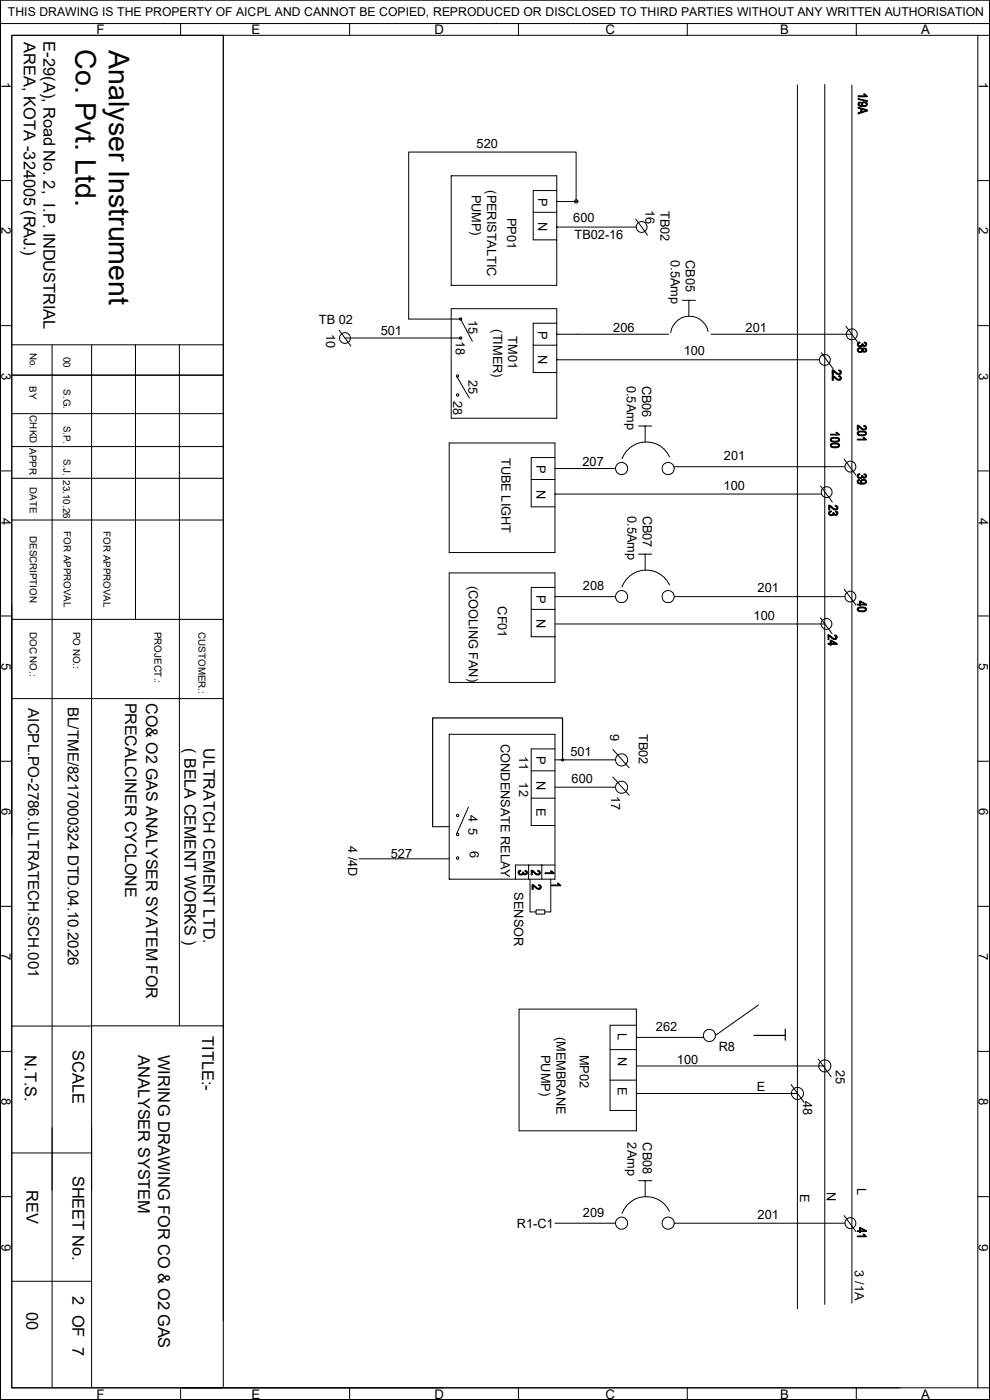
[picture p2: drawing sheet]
<svg xmlns="http://www.w3.org/2000/svg" width="210mm" height="297mm" viewBox="0 0 210 297" stroke-linecap="round" stroke-linejoin="round" font-family="sans-serif">
<g fill="none" stroke="#000" stroke-width=".21">
<path d="M0 5h209.9v291.9h-209.9zM0 0h209.9v296.9h-209.9v-296.9v296.9h209.9v-296.9zM2.5 7.5h44.9v286.9h-44.9zM38.3 5v2.5M47.4 7.5v272.7M74.2 5v2.5M110 5v2.5M145.8 5v2.5M169.2 18v259.7M175 17.9v258.8M180.7 18v258.4M181.7 5v2.5"/>
<path d="M207.4 7.5v286.9M209.9 7.5h-207.4v286.9h207.4M0 38.3h2.5M95.7 37.3h22.4v23.2h-22.4zM207.4 38.3h2.5M113.1 45h5M118.1 48.2h16.9M118.1 42.8h4.5M118.1 40.4h-5v10.5h5M122.2 42.8v-10.5h-35.5v35.4h11l2.5 4.7M134.9 46.5l2.5 3.4M0 69.1h2.5"/>
<path d="M2.5 79.6h44.9M2.5 73.2h44.9M11 73.2v179.3M19.4 73.2v179.3M28.7 73.2v58.2M38.1 73.2v144.4M71.9 70l2.5 3.4M73.2 71.7h24.8M95.7 65.5h22.4v23.2h-22.4zM96.8 79.8l2.8 4.7M96.9 79.6h.4v.3h-.4zM97.5 67.5h.4v.4h-.4z"/>
<path d="M97.5 71.5h.4v.4h-.4zM113.1 73.2h5M118.1 68.6h-5v10.4h5M118.1 70.9h23.7M118.1 76.3h55.7M144.7 63.7h2.8M146.1 63.7v3.4M150.2 70.3a4 4 0 0 0-4-3.2 4 4 0 0 0-3.9 3.4M150.8 70.9h29.9M174.2 74.8l2.5 3.4M179.5 69.2l2.4 3.4M207.4 69.1h2.5"/>
<path d="M0 99.9h2.5M2.5 94.7h44.9M2.5 87.8h44.9M95.3 94h22.4v23.2h-22.4zM96.9 83.6h.4v.4h-.4zM117.7 97.1h-5v10.4h5M117.7 99.4h12.9M135.5 90.4h2.8M136.9 90.4v3.4M142 96.9a5.5 5.5 0 0 0-5.1-3.1 5.5 5.5 0 0 0-4.9 3.5M143 99h36.2M179.1 97.4l2.5 3.4"/>
<path d="M207.4 99.9h2.5M2.5 110.3h44.9M2.5 101.5h44.9M112.7 101.7h5M117.7 104.8h56.6M135.5 117.6h2.8M136.9 117.6v3.3M174.1 103.1l2.5 3.4M0 130.7h2.5M2.5 131.4h44.9M2.5 128.5v48.7M95.3 121.5h22.4v23.3h-22.4z"/>
<path d="M112.7 129.3h5M117.7 124.6h-5v10.5h5M117.7 126.6h12.9M117.7 132.4h57.3M142 124.1a5.5 5.5 0 0 0-5.1-3.2 5.5 5.5 0 0 0-4.9 3.6M143 126.6h36.2M174 131.1l2.5 3.4M179.1 125l2.5 3.4M207.4 130.7h2.5M2.5 148.2h44.9M95.3 155.8h22.4v30.7h-22.4zM117.7 158.9h-5v16.2h5"/>
<path d="M130 159l3.5 3.9M0 161.5h2.5M91.8 175.4h3.5M96.9 176.9h.4v.3h-.4zM96.9 172.8h.4v.4h-.4zM99.4 171.2l-2.6 5.8M112.7 163.5h5M112.7 169.3h5M117.7 167h12.9M117.7 161.2h12.9M130 164.8l3.5 3.9M207.4 161.5h2.5"/>
<path d="M0 192.3h2.5M76.2 182.2h19.1M96.9 181.9h.4v.3h-.4zM112.1 183.5v3M112.4 186.5v7h1.3M113.7 193h1.9v.9h-1.9zM114.9 183.5v3M116.8 186.5v7h-1.2M117.7 183.5h-8.4v3M207.4 192.3h2.5M47.4 217.6l-44.9 .1M110.1 214.1h24.9v25.8h-24.9z"/>
<path d="M135 217.5h-5.6v18.1h5.6M160.9 213.2l-9.1 6.5M0 223.1h2.5M11 239.3v55.1M19.4 239.3v55.1M129.4 229.2h5.6M129.4 222.7h5.6M135 226.1h40M135 220.1h14.3M135 232h34.2M167.8 230.1l2.8 3.7M173.6 224.7l2.7 3.7"/>
<path d="M207.4 223.1h2.5M0 253.9h2.5M2.5 244.6h16.9M117.7 259.5h12.9M135.5 250.5h2.8M136.9 250.5v3.4M142 257a5.5 5.5 0 0 0-5.1-3.1 5.5 5.5 0 0 0-4.9 3.5M143 259.5h36.2M179.1 257.9l2.5 3.4M207.4 253.9h2.5M2.5 271.8h16.9M38.3 294.4v2.5"/>
<path d="M74.2 294.4v2.5M110 294.4v2.5M145.8 294.4v2.5M181.7 294.4v2.5"/>
<circle cx="122.2" cy="42.7" r=".37"/>
<circle cx="136.1" cy="48.2" r="1.16"/>
<circle cx="73.2" cy="71.7" r="1.15"/>
<circle cx="175" cy="76.3" r="1.17"/>
<circle cx="180.7" cy="70.9" r="1.17"/>
<circle cx="131.9" cy="99.4" r="1.29"/>
<circle cx="141.7" cy="99.4" r="1.29"/>
<circle cx="180.4" cy="99" r="1.17"/>
<circle cx="175.4" cy="104.4" r="1.17"/>
<circle cx="131.9" cy="126.6" r="1.29"/>
<circle cx="141.7" cy="126.6" r="1.29"/>
<circle cx="175.3" cy="132.4" r="1.16"/>
<circle cx="180.4" cy="126.6" r="1.16"/>
<circle cx="119.3" cy="161.2" r=".25"/>
<circle cx="131.9" cy="161.2" r="1.3"/>
<circle cx="131.9" cy="167" r="1.3"/>
<circle cx="150.5" cy="219.7" r="1.3"/>
<circle cx="169.2" cy="232" r="1.28"/>
<circle cx="175" cy="226.1" r="1.28"/>
<circle cx="131.9" cy="259.5" r="1.29"/>
<circle cx="141.7" cy="259.5" r="1.29"/>
<circle cx="180.4" cy="259.5" r="1.17"/>
</g>
<g fill="#000" stroke="#000" stroke-width=".21">
<path d="M182 20.9l2 .5v.1l-2-.4z" fill-rule="evenodd"/>
<path d="M182.2 21.8l.3-.2v.2l-.3 .1v.5l-.2-.2z" fill-rule="evenodd"/>
<path d="M182.8 21.8h.1l.1 .6-.3-.3z" fill-rule="evenodd"/>
<path d="M183.3 19.9l.3 .1v.3z" fill-rule="evenodd"/>
<path d="M183 21.7h.7l.1 .4a.46 .46 0 0 0-.5-.3 .46 .46 0 0 0-.4 .3z" fill-rule="evenodd"/>
<path d="M182 20.3h1.6v-.2l.4 .4h-2z" fill-rule="evenodd"/>
<path d="M182.2 22.1l.1 .2 .4 .1h.3v-.1l.1 .1a.44 .44 0 0 0 .7-.3v-.3l.2 .2a.88 .88 0 0 1-1.3 .6l-.5-.2z" fill-rule="evenodd"/>
<path d="M182 22.7l2 .6v.2l-1.2-.3-.2 .5v-.6l-.6-.2z" fill-rule="evenodd"/>
<path d="M182 23.9l.6-.2 .2-.5v.5l1-.3 .2 .1-2 .7z" fill-rule="evenodd"/>
<path d="M176.5 78.4l.5 .2 .5 .5a.4 .4 0 0 0 .4 .2 .4 .4 0 0 0 .4-.3v.4l-.4 .1-.4-.2-.7-.6v.8h-.3z" fill-rule="evenodd"/>
<path d="M177.9 78.5l.5 .2 .1 .4-.2 .3v-.5l-.4-.2z" fill-rule="evenodd"/>
<path d="M182.1 72.7l.3-.1 .1 .2h-.3l-.1 .3z" fill-rule="evenodd"/>
<path d="M181.9 74l.1-.1 .1 .4a.38 .38 0 0 0 .4 .3 .38 .38 0 0 0 .3-.3v.4l-.6 .1-.3-.3z" fill-rule="evenodd"/>
<path d="M182 72.7l.1 .4a.39 .39 0 0 0 .4 .3 .39 .39 0 0 0 .3-.3l.1 .3-.4 .2a.55 .55 0 0 1-.5-.3 .55 .55 0 0 1 0-.6z" fill-rule="evenodd"/>
<path d="M182.8 72.9h.2l-.1 .5z" fill-rule="evenodd"/>
<path d="M183.3 72.6l.4 .1-.1 .4-.3-.3z" fill-rule="evenodd"/>
<path d="M183 74.3a.3 .3 0 0 0 .3 .2 .3 .3 0 0 0 .3-.2l.1 .3-.2 .1h-.4z" fill-rule="evenodd"/>
<path d="M183 73a.3 .3 0 0 0 .3 .3 .3 .3 0 0 0 .3-.2l.1-.4a.48 .48 0 0 1 0 .7 .48 .48 0 0 1-.7 0z" fill-rule="evenodd"/>
<path d="M182 73.9l.7-.1a.29 .29 0 0 0 .2 .2 .29 .29 0 0 0 .3-.2h.1a.46 .46 0 0 1 .5 .3 .46 .46 0 0 1-.1 .5l-.1-.3a.3 .3 0 0 0-.3-.3 .3 .3 0 0 0-.3 .3v.3h-.2v-.3a.39 .39 0 0 0-.3-.3 .39 .39 0 0 0-.4 .3z" fill-rule="evenodd"/>
<path d="M177.4 91.7h.2l.1 .4z" fill-rule="evenodd"/>
<path d="M176.3 92.9l1.2-.1 .4 .1v.4l-.1-.3h-.5h-.7l-.3 .3z" fill-rule="evenodd"/>
<path d="M176.4 94.1l1.3-.1 .2 .1v.4l-.4-.3h-.8l-.4 .3z" fill-rule="evenodd"/>
<path d="M176.1 92.1h1.6v-.2l.4 .4h-2z" fill-rule="evenodd"/>
<path d="M176.3 93v.3l.5 .3h.9l.2-.3v-.4l.1 .1a.54 .54 0 0 1-.1 .7 .54 .54 0 0 1-.6 .1l-.8-.1a.44 .44 0 0 1-.4-.3 .44 .44 0 0 1 .2-.4z" fill-rule="evenodd"/>
<path d="M176.3 94.2l.1 .4 .3 .2 1-.1 .2-.2v-.4l.2 .2a.72 .72 0 0 1-1.1 .7l-.8-.2-.1-.4z" fill-rule="evenodd"/>
<path d="M176.5 79.7l.5 .1 .5 .5a.39 .39 0 0 0 .4 .2 .39 .39 0 0 0 .4-.3v.4l-.5 .1-1-.8v.8h-.3z" fill-rule="evenodd"/>
<path d="M177.9 79.7h.1a.49 .49 0 0 1 .4 .3 .49 .49 0 0 1-.1 .6v-.5l-.4-.2z" fill-rule="evenodd"/>
<path d="M183.1 92.8h.2l.1 .4z" fill-rule="evenodd"/>
<path d="M181.9 90.2l.4 .1 .7 .6a.35 .35 0 0 0 .6-.1v.3l-.5 .1-1-.7v.7h-.2z" fill-rule="evenodd"/>
<path d="M182.1 91.6l1.3-.1 .2 .1v.3l-.3-.2h-1l-.3 .2z" fill-rule="evenodd"/>
<path d="M183.3 90.3a.5 .5 0 0 1 .5 .3 .5 .5 0 0 1-.2 .5v-.5l-.4-.2z" fill-rule="evenodd"/>
<path d="M181.9 91.7l.1 .3 .2 .2h1l.4-.1v-.5a.59 .59 0 0 1 0 .7 .59 .59 0 0 1-.7 .2l-.6-.1a.43 .43 0 0 1-.4-.3 .43 .43 0 0 1 0-.4z" fill-rule="evenodd"/>
<path d="M181.9 93.2h1.5v-.3l.4 .4h-1.9z" fill-rule="evenodd"/>
<path d="M175.9 108.5l.4-.1 .1 .2-.4 .1v.2z" fill-rule="evenodd"/>
<path d="M175.9 108.5l.1 .4a.39 .39 0 0 0 .3 .3 .39 .39 0 0 0 .4-.3l-.1 .5-.6-.1-.2-.3z" fill-rule="evenodd"/>
<path d="M176.7 108.8h.2v.4l-.2 .1z" fill-rule="evenodd"/>
<path d="M175.8 107.1l1 .7a.4 .4 0 0 0 .4 .2 .4 .4 0 0 0 .3-.3v.4l-.3 .1-1.2-.8v.8h-.2z" fill-rule="evenodd"/>
<path d="M177.2 108.4l.4 .1-.1 .4-.3-.3z" fill-rule="evenodd"/>
<path d="M177.2 107.2l.5 .3-.1 .6-.1-.5-.3-.2z" fill-rule="evenodd"/>
<path d="M176.9 108.8a.32 .32 0 0 0 .3 .3 .32 .32 0 0 0 .3-.2l.1-.4a.47 .47 0 0 1 0 .7 .47 .47 0 0 1-.7 0z" fill-rule="evenodd"/>
<path d="M181.9 101.9l.4-.2-.3 .4v.4a.43 .43 0 0 1-.1-.6z" fill-rule="evenodd"/>
<path d="M182 100.6l.4-.1v.2l-.4 .3z" fill-rule="evenodd"/>
<path d="M182.6 101.9l.1-.1 .1 .7-.3-.2z" fill-rule="evenodd"/>
<path d="M181.9 100.7l.1 .3a.43 .43 0 0 0 .4 .3 .43 .43 0 0 0 .4-.3v.4l-.6 .1a.5 .5 0 0 1-.3-.8z" fill-rule="evenodd"/>
<path d="M182.8 100.9h.2l-.2 .5z" fill-rule="evenodd"/>
<path d="M183.3 100.5l.3 .1v.4l-.3-.3z" fill-rule="evenodd"/>
<path d="M182.7 101.8l.4-.1 .5 .1v.4a.45 .45 0 0 0-.4-.3 .45 .45 0 0 0-.4 .3z" fill-rule="evenodd"/>
<path d="M183 100.9a.32 .32 0 0 0 .3 .3 .32 .32 0 0 0 .3-.2v-.4l.1 .2a.48 .48 0 0 1-.1 .6 .48 .48 0 0 1-.6-.1z" fill-rule="evenodd"/>
<path d="M182 102.2a.48 .48 0 0 0 .7 .3l.1-.1 .2 .1a.43 .43 0 0 0 .6-.3v-.3h.1a.69 .69 0 0 1-.2 .8 .69 .69 0 0 1-.8 0l-.6-.1z" fill-rule="evenodd"/>
<path d="M175.6 134.7l.5 .1 .7 .6a.35 .35 0 0 0 .6-.2v.4l-.5 .1-1-.8v.8h-.3z" fill-rule="evenodd"/>
<path d="M176.3 136v.5h.9l.4 .2h-1.3z" fill-rule="evenodd"/>
<path d="M177 134.7h.1a.49 .49 0 0 1 .5 .3 .49 .49 0 0 1-.2 .6v-.6l-.4-.1z" fill-rule="evenodd"/>
<path d="M176.1 135.8l1.5 .7v.2l-1.3-.7v.9h-.2v-.2h-.5v-.2h.5z" fill-rule="evenodd"/>
<path d="M182 128.9l1.2-.1 .4 .1v.4l-.1-.3-.6-.1-.6 .1-.3 .3z" fill-rule="evenodd"/>
<path d="M182.3 127.5l1.5 .7v.2l-1.3-.7v.9h-.2v-.2h-.4v-.2h.4z" fill-rule="evenodd"/>
<path d="M182.5 127.7v.5h.9l.4 .2h-1.3z" fill-rule="evenodd"/>
<path d="M181.9 129l.1 .4 .2 .1 1 .1 .4-.1v-.6a.59 .59 0 0 1 0 .8 .59 .59 0 0 1-.7 .1l-1-.2-.1-.3z" fill-rule="evenodd"/>
<path d="M110.1 184.7h.3l.1 .1-.3 .2-.1 .1z" fill-rule="evenodd"/>
<path d="M109.9 184.9l.2-.2v.4a.39 .39 0 0 0 .4 .4 .39 .39 0 0 0 .4-.3l-.1 .4h-.5l-.3-.2z" fill-rule="evenodd"/>
<path d="M110.9 185h.2l-.2 .5z" fill-rule="evenodd"/>
<path d="M111.4 184.7l.3 .1v.3l-.4-.3z" fill-rule="evenodd"/>
<path d="M111.1 185.1a.3 .3 0 0 0 .3 .3 .3 .3 0 0 0 .3-.3v-.3l.2 .2-.1 .4a.48 .48 0 0 1-.8 0z" fill-rule="evenodd"/>
<path d="M112.7 184.6l.4 .1 .6 .6a.4 .4 0 0 0 .7-.1v.3l-.5 .1-1-.7v.7h-.2z" fill-rule="evenodd"/>
<path d="M114.1 184.7a.49 .49 0 0 1 .5 .3 .49 .49 0 0 1-.2 .5v-.5l-.4-.2z" fill-rule="evenodd"/>
<path d="M112.9 187.7l.5 .1 .6 .6a.34 .34 0 0 0 .4 .1 .34 .34 0 0 0 .2-.3v.4l-.4 .1-1.1-.8v.8h-.2z" fill-rule="evenodd"/>
<path d="M114.3 187.7a.51 .51 0 0 1 .5 .3 .51 .51 0 0 1-.2 .6v-.6l-.4-.1z" fill-rule="evenodd"/>
<path d="M116.8 184.8h.3v.4z" fill-rule="evenodd"/>
<path d="M115.6 185.2h1.5l.1-.3 .4 .4h-2z" fill-rule="evenodd"/>
<path d="M118.2 187.4l.3 .1v.2z" fill-rule="evenodd"/>
<path d="M117 187.7h1.5v-.2l.5 .4h-2z" fill-rule="evenodd"/>
<path d="M183.1 261.8h.2l.1 .4z" fill-rule="evenodd"/>
<path d="M182.3 260.4l1.5 .7v.2l-1.3-.7v.9h-.2v-.2h-.4v-.2h.4z" fill-rule="evenodd"/>
<path d="M182.5 260.6v.5h.9l.4 .2h-1.3z" fill-rule="evenodd"/>
<path d="M181.9 262.2h1.5v-.2l.4 .4h-1.9z" fill-rule="evenodd"/>
</g>
<path d="M119.3 161.2v-8.9h-27.5v23.1M159.9 219.7h6.7M166.6 218.3v2.4" fill="none" stroke="#000" stroke-width=".25"/>
<g font-size="6.1">
<text x="16" y="10.4" transform="rotate(90 16 10.4)">Co. Pvt. Ltd.</text>
<text x="23.1" y="10.6" transform="rotate(90 23.1 10.6)">Analyser Instrument</text>
</g>
<g font-size="3.5">
<text x="5.1" y="9" transform="rotate(90 5.1 9)">AREA, KOTA -324005 (RAJ.)</text>
<text x="9.2" y="8.7" transform="rotate(90 9.2 8.7)">E-29(A), Road No. 2, I.P. INDUSTRIAL</text>
<text x="42.9" y="219.8" transform="rotate(90 42.9 219.8)">TITLE:-</text>
<text x="5.2" y="223.8" transform="rotate(90 5.2 223.8)">N.T.S.</text>
<text x="15.4" y="222.7" transform="rotate(90 15.4 222.7)">SCALE</text>
<text x="29.3" y="223.8" transform="rotate(90 29.3 223.8)">ANALYSER SYSTEM</text>
<text x="33.5" y="223.8" transform="rotate(90 33.5 223.8)">WIRING DRAWING FOR CO &amp; O2 GAS</text>
<text x="15.4" y="249.4" transform="rotate(90 15.4 249.4)">SHEET No.</text>
<text x="5.6" y="252.4" transform="rotate(90 5.6 252.4)">REV</text>
<text x="15.4" y="275" transform="rotate(90 15.4 275)">2 OF 7</text>
<text x="5.6" y="278.3" transform="rotate(90 5.6 278.3)">00</text>
</g>
<g font-size="3.4">
<text x="26.5" y="149.1" transform="rotate(90 26.5 149.1)">PRECALCINER CYCLONE</text>
<text x="31" y="149.2" transform="rotate(90 31 149.2)">CO&amp; O2 GAS ANALYSER SYATEM FOR</text>
<text x="39.1" y="158.8" transform="rotate(90 39.1 158.8)">( BELA CEMENT WORKS )</text>
<text x="43.2" y="158.7" transform="rotate(90 43.2 158.7)">ULTRATCH CEMENT LTD.</text>
</g>
<g font-size="3.2">
<text x="14.4" y="150" transform="rotate(90 14.4 150)">BL/TME/8217000324 DTD.04.10.2026</text>
<text x="6" y="150.2" transform="rotate(90 6 150.2)">AICPL.PO-2786.ULTRATECH.SCH.001</text>
</g>
<g font-size="2.8">
<text x="20.4" y="7.2">F</text>
<text x="53.3" y="7.2">E</text>
<text x="92.2" y="7.2">D</text>
<text x="128.4" y="7.2">C</text>
<text x="165.5" y="7.2">B</text>
<text x="195.4" y="7.2">A</text>
<text x=".3" y="17.4" transform="rotate(90 .3 17.4)">1</text>
<text x="207.6" y="17.4" transform="rotate(90 207.6 17.4)">1</text>
<text x=".3" y="48.3" transform="rotate(90 .3 48.3)">2</text>
<text x="207.6" y="48.3" transform="rotate(90 207.6 48.3)">2</text>
<text x=".3" y="79" transform="rotate(90 .3 79)">3</text>
<text x="207.6" y="79" transform="rotate(90 207.6 79)">3</text>
<text x=".3" y="109.9" transform="rotate(90 .3 109.9)">4</text>
<text x="207.6" y="109.9" transform="rotate(90 207.6 109.9)">4</text>
<text x=".3" y="140.6" transform="rotate(90 .3 140.6)">5</text>
<text x="207.6" y="140.6" transform="rotate(90 207.6 140.6)">5</text>
<text x=".3" y="171.5" transform="rotate(90 .3 171.5)">6</text>
<text x="207.6" y="171.5" transform="rotate(90 207.6 171.5)">6</text>
<text x=".3" y="202.2" transform="rotate(90 .3 202.2)">7</text>
<text x="207.6" y="202.2" transform="rotate(90 207.6 202.2)">7</text>
<text x=".3" y="233" transform="rotate(90 .3 233)">8</text>
<text x="207.6" y="233" transform="rotate(90 207.6 233)">8</text>
<text x=".3" y="263.8" transform="rotate(90 .3 263.8)">9</text>
<text x="207.6" y="263.8" transform="rotate(90 207.6 263.8)">9</text>
<text x="20.4" y="296.8">F</text>
<text x="53.3" y="296.9">E</text>
<text x="92.2" y="296.8">D</text>
<text x="128.4" y="296.8">C</text>
<text x="165.5" y="296.8">B</text>
<text x="195.4" y="296.8">A</text>
</g>
<g font-size="2.7">
<text x="101.1" y="31.5">520</text>
<text x="100.1" y="41.3" transform="rotate(90 100.1 41.3)">PUMP)</text>
<text x="103.3" y="40.3" transform="rotate(90 103.3 40.3)">(PERISTALTIC</text>
<text x="114.2" y="42" transform="rotate(90 114.2 42)">P</text>
<text x="107.6" y="46.1" transform="rotate(90 107.6 46.1)">PP01</text>
<text x="114.2" y="47.2" transform="rotate(90 114.2 47.2)">N</text>
<text x="121.6" y="47.2">600</text>
<text x="136.9" y="44.5" transform="rotate(90 136.9 44.5)">16</text>
<text x="140.1" y="44.7" transform="rotate(90 140.1 44.7)">TB02</text>
<text x="121.9" y="50.7">TB02-16</text>
<text x="142.3" y="55.1" transform="rotate(90 142.3 55.1)">0.5Amp</text>
<text x="145.5" y="55.1" transform="rotate(90 145.5 55.1)">CB05</text>
<text x="67.6" y="68.8">TB 02</text>
<text x="69.2" y="70.9" transform="rotate(90 69.2 70.9)">10</text>
<text x="80.8" y="71.2">501</text>
<text x="99.4" y="67.9" transform="rotate(90 99.4 67.9)">15</text>
<text x="104.6" y="69.9" transform="rotate(90 104.6 69.9)">(TIMER)</text>
<text x="107.8" y="71.4" transform="rotate(90 107.8 71.4)">TM01</text>
<text x="114.2" y="70.2" transform="rotate(90 114.2 70.2)">P</text>
<text x="130.1" y="70.4">206</text>
<text x="158.2" y="70.5">201</text>
<text x="96.7" y="72.3" transform="rotate(90 96.7 72.3)">18</text>
<text x="114.2" y="75.3" transform="rotate(90 114.2 75.3)">N</text>
<text x="145" y="75.4">100</text>
<text x="99.4" y="80.6" transform="rotate(90 99.4 80.6)">25</text>
<text x="133" y="81.8" transform="rotate(90 133 81.8)">0.5Amp</text>
<text x="136.2" y="81.8" transform="rotate(90 136.2 81.8)">CB06</text>
<text x="96.1" y="85" transform="rotate(90 96.1 85)">28</text>
<text x="106.4" y="97.2" transform="rotate(90 106.4 97.2)">TUBE LIGHT</text>
<text x="113.8" y="98.7" transform="rotate(90 113.8 98.7)">P</text>
<text x="123.6" y="98.9">207</text>
<text x="153.6" y="97.7">201</text>
<text x="113.8" y="103.9" transform="rotate(90 113.8 103.9)">N</text>
<text x="153.5" y="103.9">100</text>
<text x="133.1" y="109.4" transform="rotate(90 133.1 109.4)">0.5Amp</text>
<text x="136.4" y="109.4" transform="rotate(90 136.4 109.4)">CB07</text>
<text x="99.4" y="124.2" transform="rotate(90 99.4 124.2)">(COOLING FAN)</text>
<text x="123.7" y="125.3">208</text>
<text x="160.7" y="125.7">201</text>
<text x="105.6" y="128.6" transform="rotate(90 105.6 128.6)">CF01</text>
<text x="113.8" y="126.2" transform="rotate(90 113.8 126.2)">P</text>
<text x="113.8" y="131.4" transform="rotate(90 113.8 131.4)">N</text>
<text x="159.9" y="131.4">100</text>
<text x="129.4" y="155.7" transform="rotate(90 129.4 155.7)">9</text>
<text x="135.6" y="155.7" transform="rotate(90 135.6 155.7)">TB02</text>
<text x="106.3" y="157.8" transform="rotate(90 106.3 157.8)">CONDENSATE RELAY</text>
<text x="110.2" y="160.4" transform="rotate(90 110.2 160.4)">11</text>
<text x="113.8" y="160.5" transform="rotate(90 113.8 160.5)">P</text>
<text x="121" y="160.3">501</text>
<text x="110.2" y="166" transform="rotate(90 110.2 166)">12</text>
<text x="113.8" y="165.7" transform="rotate(90 113.8 165.7)">N</text>
<text x="121.2" y="166.2">600</text>
<text x="99.4" y="173" transform="rotate(90 99.4 173)">4</text>
<text x="113.8" y="171.5" transform="rotate(90 113.8 171.5)">E</text>
<text x="129.6" y="168.8" transform="rotate(90 129.6 168.8)">17</text>
<text x="73.9" y="179.5" transform="rotate(90 73.9 179.5)">4 /4D</text>
<text x="99.4" y="175.7" transform="rotate(90 99.4 175.7)">5</text>
<text x="82.9" y="182">527</text>
<text x="99.7" y="180.6" transform="rotate(90 99.7 180.6)">6</text>
<text x="109.1" y="189.3" transform="rotate(90 109.1 189.3)">SENSOR</text>
<text x="118.1" y="219.9" transform="rotate(90 118.1 219.9)">(MEMBRANE</text>
<text x="131.1" y="219.1" transform="rotate(90 131.1 219.1)">L</text>
<text x="139.1" y="218.7">262</text>
<text x="114.8" y="223.8" transform="rotate(90 114.8 223.8)">PUMP)</text>
<text x="123" y="223.7" transform="rotate(90 123 223.7)">MP02</text>
<text x="131.1" y="224.3" transform="rotate(90 131.1 224.3)">N</text>
<text x="143.6" y="225.8">100</text>
<text x="152.5" y="222.9">R8</text>
<text x="177.3" y="227" transform="rotate(90 177.3 227)">25</text>
<text x="131.1" y="230.7" transform="rotate(90 131.1 230.7)">E</text>
<text x="160.5" y="231.4">E</text>
<text x="170.4" y="233.6" transform="rotate(90 170.4 233.6)">48</text>
<text x="133.1" y="242.4" transform="rotate(90 133.1 242.4)">2Amp</text>
<text x="136.4" y="242.3" transform="rotate(90 136.4 242.3)">CB08</text>
<text x="169.7" y="253.3" transform="rotate(90 169.7 253.3)">E</text>
<text x="175.4" y="252.9" transform="rotate(90 175.4 252.9)">N</text>
<text x="181.9" y="252.1" transform="rotate(90 181.9 252.1)">L</text>
<text x="109.6" y="260.5">R1-C1</text>
<text x="123.7" y="258.1">209</text>
<text x="160.7" y="258.6">201</text>
<text x="181.4" y="269.5" transform="rotate(90 181.4 269.5)">3 /1A</text>
</g>
<text font-size="2.6" x="1.7" y="3.5">THIS DRAWING IS THE PROPERTY OF AICPL AND CANNOT BE COPIED, REPRODUCED OR DISCLOSED TO THIRD PARTIES WITHOUT ANY WRITTEN AUTHORISATION</text>
<g font-size="2.1">
<text x="6.3" y="74.8" transform="rotate(90 6.3 74.8)">No.</text>
<text x="13.5" y="75.7" transform="rotate(90 13.5 75.7)">00</text>
<text x="6.2" y="81.9" transform="rotate(90 6.2 81.9)">BY</text>
<text x="13.5" y="82.6" transform="rotate(90 13.5 82.6)">S.G.</text>
<text x="6.3" y="88.1" transform="rotate(90 6.3 88.1)">CHKD</text>
<text x="6.3" y="95" transform="rotate(90 6.3 95)">APPR</text>
<text x="13.5" y="90.3" transform="rotate(90 13.5 90.3)">S.P.</text>
<text x="13.4" y="101.9" transform="rotate(90 13.4 101.9)">23.10.26</text>
<text x="13.5" y="97.3" transform="rotate(90 13.5 97.3)">S.J.</text>
<text x="6.3" y="103.4" transform="rotate(90 6.3 103.4)">DATE</text>
<text x="6.3" y="113.7" transform="rotate(90 6.3 113.7)">DESCRIPTION</text>
<text x="13.5" y="112.6" transform="rotate(90 13.5 112.6)">FOR APPROVAL</text>
<text x="21.9" y="112.6" transform="rotate(90 21.9 112.6)">FOR APPROVAL</text>
<text x="6.3" y="134" transform="rotate(90 6.3 134)">DOC NO.:</text>
<text x="15.5" y="134" transform="rotate(90 15.5 134)">PO NO.:</text>
<text x="32.8" y="134" transform="rotate(90 32.8 134)">PROJECT.:</text>
<text x="42.1" y="134.1" transform="rotate(90 42.1 134.1)">CUSTOMER.:</text>
</g>
</svg>
